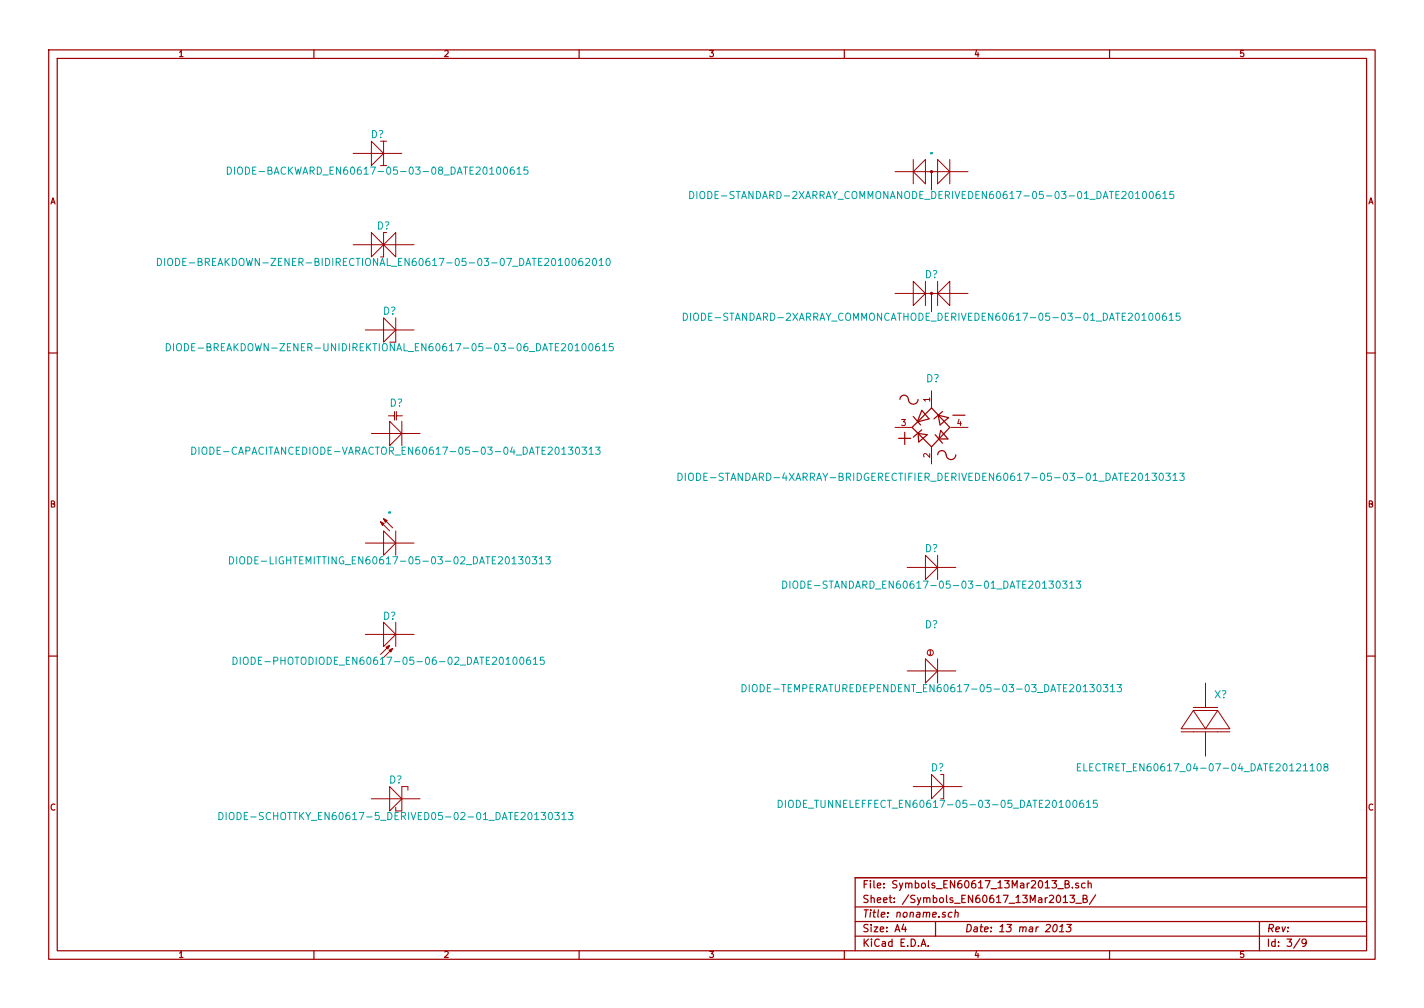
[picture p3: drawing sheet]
<svg xmlns="http://www.w3.org/2000/svg" width="297mm" height="210mm" viewBox="0 0 297 210" stroke-linecap="round" stroke-linejoin="round" font-family="sans-serif">
<g fill="none" stroke="#a00000" stroke-width=".25">
<path d="M10.2 10.4h276.6v189.7h-276.6zM11.9 12.2h273.2v186.1h-273.2zM65.5 10.4v1.8M120.8 10.4v1.8M176.1 10.4v1.8M231.4 10.4v1.8M10.2 73.6h1.7M285.1 73.6h1.7M187.5 91.4h2.5M187.7 83.3a.91 .91 0 0 1 1.1-.8 .91 .91 0 0 1 .7 1.1 .99 .99 0 0 0 1.1 .7 .99 .99 0 0 0 .9-1M188.7 90.2v2.5M190.5 86.9l1.5 1.7"/>
<path d="M191.4 87.9l.9-2.3 1.5 1.8-2.4 .6M191.5 90.4l1.9 .3-1.8 1.5zM192.3 89.7l-1.8 1.5M194.3 85.1l3.8 4-3.8 4.1-4.1-4.1zM195.1 90.7l1.5 1.8M195.6 94.9a.91 .91 0 0 1 1-.9 .91 .91 0 0 1 .8 1.1 .99 .99 0 0 0 1.1 .7 .99 .99 0 0 0 .9-.9M195.7 86.6l2.2 .5-1.8 1.5zM196.2 89.8l1.5 1.8h-1.9zM196.6 85.8l-1.8 1.6M198.8 86.6h2.5M10.2 136.8h1.7M285.1 136.8h1.7"/>
<path d="M65.5 198.3v1.8M120.8 198.3v1.8M176.1 198.3v1.8M178.4 189.2h106.7M178.4 195.3h106.7M178.4 192.2h106.7M188.5 192.8l-.4 1h1M188.8 193.3v1.1M192.1 197.4l.5-1.5 .5 1.5M192.3 197h.7M193.6 197.3v.1M195.1 192.2v3.1"/>
<path d="M198.6 190.4h-.6l-.2 .6 .3 .3 .4-.1M199.2 190.4l.3-.1 .3 .1v.9M199.3 189.8l-.2 1.5M219.9 193l.2-.2a.78 .78 0 0 1 .5 .7 .78 .78 0 0 1-.3 .7l-.4 .2-.3-.3v-.7zM220.6 185.4h1.2M221 194.4h.9M221.1 193.3l.5-.5-.2 1.6M221.8 187.2l.4-.5v1.6M221.8 188.3h.9M222.2 184.4l.6-.1 .2-.2-.1-.3-.7-.1v1.5h.6l.2-.1 .1-.4-.4-.3M222.6 192.8h.9l-.6 .6 .4 .1 .1 .2-.2 .6-.6 .1-.2-.2M223.2 186.7h.9l-.5 .6 .5 .2v.6l-.3 .2-.6-.2"/>
<path d="M223.7 185.1v.1M224.4 188.4h1.2M224.9 184.3l-.3-.1-.2 .2v.2l.5 .2v.3h-.5M225.9 187.5l.7-.1 .1-.2v-.3l-.8-.2v1.6h.6l.2-.2 .1-.3-.4-.3M226.3 184.3l-.4-.1-.3 .3 .1 .6 .2 .1 .4-.1M227 184.3h.1a.36 .36 0 0 1 .5 .1v.8M227 183.7v1.5M228.5 186.7l-1.2 1.9M231.4 198.3v1.8M262.7 192.2v6.1M271.1 195.8l-1.3 2M272.5 196.5l-.3 .3h-.5l-.1-.3 .1-.5 .5-.1 .2 .1a1.16 1.16 0 0 1-.2 1.3l-.5 .1"/>
<path d="M285.1 183.1h-106.7v15.2"/>
</g>
<g fill="none" stroke="#a00000" stroke-width=".21">
<path d="M73.7 32h6.3M77.5 29.5l2.5 2.5-2.5 2.5zM80 32h3.8M80.6 29.5h-.6v5M186.7 35.8h3.8M190.5 35.8h3.8M190.5 35.8l2.5-2.5v5zM190.5 33.3v5M194.3 35.8h3.8M194.3 35.8v3.8M195.6 33.3l2.5 2.5-2.5 2.5zM198.1 33.3v5"/>
<path d="M198.1 35.8h3.8M73.7 51h6.3M77.5 48.5l2.5 2.5-2.5 2.6zM80 51h6.4M80 48.5v5.1M80 51l2.5-2.5v5.1zM190.5 58.7l2.5 2.5-2.5 2.5zM193 58.7v5M195.6 58.7v5M76.2 68.8h6.3M80 66.3l2.5 2.5-2.5 2.6zM82.5 66.3v5.1"/>
<path d="M82.5 68.8h3.9M186.7 61.2h6.3M193 61.2h1.3M194.3 61.2h1.3M194.3 61.2v3.8M195.6 61.2h6.3M195.6 61.2l2.5-2.5v5zM77.5 90.4h6.3M81 86.7h1.2M81.3 87.9l2.5 2.5-2.5 2.6zM82.3 85.8v.9h-.1h.1v.9M82.7 85.8v.9h.1h-.1v.9"/>
<path d="M82.8 86.7h1.1M83.8 87.9v5.1M83.8 90.4h3.8M186.7 89.1h3.6M194.3 81.5v3.6M194.3 93.2v3.6M198.3 89.1h3.6M76.2 113.3h6.3M80 110.7l2.5 2.6-2.5 2.5zM82.5 110.7v5.1M82.5 113.3h3.9M189.2 118.4h6.4"/>
<path d="M193 115.8l2.6 2.6-2.6 2.5zM195.6 115.8v5.1M195.6 118.4h3.8M76.2 132.3h6.3M80 129.8l2.5 2.5-2.5 2.6zM80.9 134.9h.1M82.5 129.8v5.1M82.5 132.3h3.9M189.2 139.9h6.4M193 137.4l2.6 2.5-2.6 2.6zM193.9 136.5h.3M193.9 135.8h.3"/>
<path d="M194.1 135.8v.7M195.6 137.4v5.1M195.6 139.9h3.8M246.4 152.6h10.1M248.9 148.2l-2.5 3.8h10.1l-2.5-3.8M248.9 148.2h5.1l-2.5 3.8zM248.9 147.6h5.1M251.5 142.5v5.1M251.5 152.6v5.1M77.5 166.6h6.3M81.3 164.1l2.5 2.5-2.5 2.6zM82.5 168.4v.8"/>
<path d="M83.8 166.6h3.8M85.1 164.8v-.7h-1.3v5.1M190.5 164.1h6.3M194.3 161.5l2.5 2.6-2.5 2.5zM196.8 161.5v5.1M196.8 164.1h3.9"/>
<circle cx="194.1" cy="136.1" r=".63"/>
</g>
<g fill="none" stroke="#00a0a0" stroke-width=".21">
<path d="M47.4 34.8a.76 .76 0 0 1 .9 .8 .76 .76 0 0 1-.9 .7zM48.9 34.8v1.5M49.6 35.1l.3-.3a.53 .53 0 0 1 .7 .6l-.1 .7-.3 .2h-.4a1.12 1.12 0 0 1-.2-1.2zM107.1 34.8l-.4 .1a1.02 1.02 0 0 0 0 1.4l.5-.1 .1-.5-.3-.3h-.3l-.3 .3M107.8 35.3l.5-.5v1.5M107.8 36.3h.9M110.1 34.8h-.8v.8l.2-.2 .6 .2v.6l-.2 .1-.6-.1M143.9 39.9a.76 .76 0 0 1 .8 .8 .76 .76 0 0 1-.8 .7zM145.4 39.9v1.5M241.9 39.9l-.5 .1a1.02 1.02 0 0 0 0 1.4l.5-.1 .1-.5-.3-.3h-.3l-.3 .3M244.8 39.9h-.7l-.1 .7 .2-.1 .6 .1v.7l-.2 .1-.6-.1M32.8 53.9a.76 .76 0 0 1 .9 .7 .76 .76 0 0 1-.9 .8z"/>
<path d="M34.3 53.9v1.5M35.2 54l.1-.1a.53 .53 0 0 1 .7 .5l-.1 .8-.3 .2-.4-.1a1.03 1.03 0 0 1 0-1.3zM36.6 53.9a.76 .76 0 0 1 .9 .7 .76 .76 0 0 1-.9 .8zM122.1 54l.6-.1 .3 .4-.9 1.1h.9M123.7 54l.2-.1a.85 .85 0 0 1 .2 1.5 .79 .79 0 0 1-.4-1.4zM125 54.3l.4-.4v1.5M125 55.4h.9M126.6 54l.2-.1a.85 .85 0 0 1 .1 1.5 .79 .79 0 0 1-.3-1.4zM146.1 40.2l.3-.3a.53 .53 0 0 1 .6 .5l-.1 .8-.2 .2h-.5a1.12 1.12 0 0 1-.1-1.2zM239.9 40.1l.2-.2a.85 .85 0 0 1 .1 1.5 .79 .79 0 0 1-.3-1.3zM242.6 40.4l.4-.5v1.5M242.6 41.4h.8"/>
<path d="M34.7 71.7a.76 .76 0 0 1 .9 .7 .76 .76 0 0 1-.9 .8zM36.2 71.7v1.5M36.9 71.9l.3-.2a.53 .53 0 0 1 .6 .5v.8l-.3 .2-.4-.1a1.12 1.12 0 0 1-.2-1.2zM38.5 71.7a.76 .76 0 0 1 .8 .7 .76 .76 0 0 1-.8 .8zM123 71.8l.2-.1a.85 .85 0 0 1 .1 1.5 .79 .79 0 0 1-.3-1.4zM124.9 71.7h-.4a1.02 1.02 0 0 0 0 1.5l.5-.2 .1-.5-.3-.2h-.3l-.3 .2M125.7 72.1l.4-.4v1.5M125.7 73.2h.8M127.9 71.7h-.7l-.1 .7 .2-.1 .6 .1v.6l-.2 .2-.6-.2M142.5 65.3a.76 .76 0 0 1 .9 .8 .76 .76 0 0 1-.9 .7zM144 65.3v1.5M144.9 65.4l.1-.1a.53 .53 0 0 1 .7 .5l-.1 .8-.3 .2h-.4a1.03 1.03 0 0 1 0-1.4z"/>
<path d="M241.2 65.5l.2-.2a.85 .85 0 0 1 .2 1.5 .79 .79 0 0 1-.4-1.3zM243.2 65.3l-.5 .1a1.02 1.02 0 0 0 0 1.4l.6-.1v-.5l-.2-.3h-.4l-.2 .3M243.9 65.8l.4-.5v1.5M243.9 66.8h.9M246.1 65.3h-.7l-.1 .7 .2-.1 .6 .1v.7l-.2 .1-.6-.1M40 93.3a.76 .76 0 0 1 .9 .7 .76 .76 0 0 1-.9 .8zM41.5 93.3v1.5M42.2 93.5l.3-.2a.53 .53 0 0 1 .7 .5l-.1 .8-.3 .2-.4-.1a1.12 1.12 0 0 1-.2-1.2zM120.2 93.4l.2-.1a.85 .85 0 0 1 .1 1.5 .79 .79 0 0 1-.3-1.4zM121.4 93.3h.9l-.5 .5 .5 .2v.6l-.3 .2-.6-.2M122.9 93.7l.4-.4v1.5M122.9 94.8h.8"/>
<path d="M124.2 93.3h1l-.5 .5 .4 .2v.6l-.2 .2-.7-.2M141.4 98.7a.77 .77 0 0 1 .9 .8 .77 .77 0 0 1-.9 .7zM143 98.7v1.5M143.7 98.9a.5 .5 0 0 1 .6-.2 .5 .5 0 0 1 .3 .5v.8l-.3 .2a.53 .53 0 0 1-.7-.5zM145.3 98.7a.77 .77 0 0 1 .9 .8 .77 .77 0 0 1-.9 .7zM241.9 98.9l.3-.2a.81 .81 0 0 1 .5 .8 .81 .81 0 0 1-.5 .7l-.3-.1-.1-.5zM243.2 98.7h.9l-.5 .6 .4 .1v.7l-.2 .1-.6-.1M244.7 99.1l.4-.4v1.5M246.1 98.7h.9l-.5 .6 .4 .1v.7l-.2 .1-.6-.1M47.9 116.1a.76 .76 0 0 1 .8 .8 .76 .76 0 0 1-.8 .7zM49.4 116.1v1.5M50.1 116.4l.3-.3a.53 .53 0 0 1 .6 .5v.8l-.3 .2h-.5a1.12 1.12 0 0 1-.1-1.2z"/>
<path d="M111 116.1h.9l-.5 .6 .5 .1v.7l-.2 .1-.7-.1M112.5 116.6l.4-.5v1.5M112.5 117.6h.9M113.8 116.1h1l-.5 .6 .4 .1v.7l-.2 .1-.7-.1M244.7 100.2h.9M48.6 137.1a.76 .76 0 0 1 .9 .7 .76 .76 0 0 1-.9 .8zM50.1 137.1v1.5M50.8 137.3l.3-.2a.53 .53 0 0 1 .7 .5l-.1 .8-.3 .2-.4-.1a1.12 1.12 0 0 1-.2-1.2zM110.5 137.1l-.4 .1a1.02 1.02 0 0 0 0 1.4l.5-.2 .1-.5-.3-.2h-.3l-.3 .2M111.3 137.5l.4-.4v1.5M111.3 138.6h.8M113.5 137.1h-.7l-.1 .7 .2-.1 .6 .1v.6l-.2 .2-.6-.2"/>
<path d="M163.3 121.2a.76 .76 0 0 1 .8 .8 .76 .76 0 0 1-.8 .7zM164.8 121.2v1.5M165.5 121.4l.3-.2a.53 .53 0 0 1 .6 .5l-.1 .8-.2 .2h-.5a1.12 1.12 0 0 1-.1-1.3zM221.6 121.2h1l-.5 .6 .4 .1v.7l-.2 .1-.7-.1M223.1 121.6l.5-.4v1.5M223.1 122.7h.9M224.5 121.2h.9l-.5 .6 .4 .1v.7l-.2 .1-.6-.1M154.8 142.8a.76 .76 0 0 1 .9 .7 .76 .76 0 0 1-.9 .8zM156.3 142.8v1.5M157 143l.3-.2a.53 .53 0 0 1 .6 .5v.8l-.3 .2-.5-.1a1.12 1.12 0 0 1-.1-1.2zM225.5 159.3h-.8v1.5h.8M226.1 159.3v1.5h.7"/>
<path d="M230.1 142.8h1l-.5 .6 .4 .1v.7l-.2 .1-.7-.1M231.6 143.2l.5-.4v1.5M231.6 144.3h.9M233 142.8h.9l-.5 .6 .5 .1v.7l-.2 .1-.7-.1M274.9 159.5l.2-.2a.85 .85 0 0 1 .1 1.5 .79 .79 0 0 1-.3-1.3zM276.4 160l-.3-.4 .3-.3h.3l.3 .3-.1 .2-.6 .2-.2 .2v.3l.3 .3h.5l.1-.3v-.3l-.3-.2M45.7 169.5a.76 .76 0 0 1 .8 .7 .76 .76 0 0 1-.8 .8zM47.2 169.5v1.5M47.9 169.7l.3-.2a.53 .53 0 0 1 .6 .5l-.1 .8-.2 .2-.5-.1a1.12 1.12 0 0 1-.1-1.2zM115.7 169.5h1l-.5 .5 .4 .2v.6l-.2 .2-.7-.2M117.2 169.9l.5-.4v1.5M117.2 171h.9"/>
<path d="M118.6 169.5h.9l-.5 .5 .4 .2v.6l-.2 .2-.6-.2M162.3 166.9a.76 .76 0 0 1 .9 .8 .76 .76 0 0 1-.9 .7zM163.8 166.9v1.5M164.5 167.2l.3-.3a.53 .53 0 0 1 .7 .5l-.1 .8-.3 .2h-.4a1.12 1.12 0 0 1-.2-1.2zM224.7 160h.5M225.9 166.9l-.4 .1a1.02 1.02 0 0 0 0 1.4l.5-.1 .1-.5-.3-.3h-.3l-.3 .3M226.6 167.4l.5-.5v1.5M226.6 168.4h.9M228.8 166.9h-.7l-.1 .7 .3-.1 .5 .1v.7l-.2 .1-.6-.1"/>
</g>
<g fill="#a00000" stroke="#a00000" stroke-width=".21">
<path d="M79.4 108.8l1.9 1.9z"/>
<path d="M80 108.2l1.9 1.9z"/>
<path d="M80 108.2l.8 .4-.4 .4z"/>
<path d="M79.4 108.8l.7 .4-.3 .4z"/>
<path d="M81.3 134.6l-1.9 1.9z"/>
<path d="M81.9 135.2l-1.9 2z"/>
<path d="M80.5 135l.8-.4-.4 .8z"/>
<path d="M81.2 135.6l.7-.4-.4 .8z"/>
<circle cx="194.3" cy="35.8" r=".23"/>
<circle cx="194.3" cy="61.2" r=".23"/>
</g>
<g font-size="2.1" fill="#00a0a0">
<text x="77.3" y="28.9">D?</text>
<text x="51.3" y="36.5">DIODE-BACKWARD_EN60617-05-03-08_DATE20100615</text>
<text x="148.1" y="41.6">DIODE-STANDARD-2XARRAY_COMMONANODE_DERIVEDEN60617-05-03-01_DATE20100615</text>
<text x="78.6" y="47.9">D?</text>
<text x="38.3" y="55.5">DIODE-BREAKDOWN-ZENER-BIDIRECTIONAL_EN60617-05-03-07_DATE2010062010</text>
<text x="192.9" y="58.1">D?</text>
<text x="79.9" y="65.7">D?</text>
<text x="146.7" y="67">DIODE-STANDARD-2XARRAY_COMMONCATHODE_DERIVEDEN60617-05-03-01_DATE20100615</text>
<text x="40" y="73.3">DIODE-BREAKDOWN-ZENER-UNIDIREKTIONAL_EN60617-05-03-06_DATE20100615</text>
<text x="193.2" y="79.8">D?</text>
<text x="81.3" y="84.9">D?</text>
<text x="44.2" y="94.9">DIODE-CAPACITANCEDIODE-VARACTOR_EN60617-05-03-04_DATE20130313</text>
<text x="146.5" y="100.4">DIODE-STANDARD-4XARRAY-BRIDGERECTIFIER_DERIVEDEN60617-05-03-01_DATE20130313</text>
<text x="52" y="117.8">DIODE-LIGHTEMITTING_EN60617-05-03-02_DATE20130313</text>
<text x="192.9" y="115.2">D?</text>
<text x="167.3" y="122.9">DIODE-STANDARD_EN60617-05-03-01_DATE20130313</text>
<text x="79.9" y="129.3">D?</text>
<text x="192.9" y="131.1">D?</text>
<text x="52.9" y="138.7">DIODE-PHOTODIODE_EN60617-05-06-02_DATE20100615</text>
<text x="158.8" y="144.4">DIODE-TEMPERATUREDEPENDENT_EN60617-05-03-03_DATE20130313</text>
<text x="253.3" y="145.7">X?</text>
<text x="194.2" y="161">D?</text>
<text x="227.6" y="161">ELECTRET_EN60617_04-07-04_DATE20121108</text>
<text x="81.2" y="163.5">D?</text>
<text x="49.8" y="171.1">DIODE-SCHOTTKY_EN60617-5_DERIVED05-02-01_DATE20130313</text>
<text x="165.9" y="168.6">DIODE_TUNNELEFFECT_EN60617-05-03-05_DATE20100615</text>
</g>
<g font-size="2.1" fill="#a00000">
<text x="179.9" y="185.4">File: Symbols_EN60617_13Mar2013_B.sch</text>
<text x="179.9" y="191.5">Title: noname.sch</text>
<text x="179.9" y="188.4">Sheet: /Symbols_EN60617_13Mar2013_B/</text>
<text x="179.9" y="197.6">KiCad E.D.A.</text>
<text x="179.9" y="194.5">Size: A4</text>
<text x="201.2" y="194.5">Date: 13 mar 2013</text>
<text x="264.2" y="194.5">Rev:</text>
<text x="264.2" y="197.6">Id: 3/9</text>
</g>
<g font-size="1.8" fill="#a00000">
<text x="37.3" y="11.9">1</text>
<text x="92.7" y="11.9">2</text>
<text x="148" y="11.9">3</text>
<text x="203.3" y="11.9">4</text>
<text x="258.6" y="11.9">5</text>
<text x="10.4" y="42.7">A</text>
<text x="285.3" y="42.7">A</text>
<text x="194.1" y="83.8" transform="rotate(-90 194.1 83.8)">1</text>
<text x="188" y="88.9">3</text>
<text x="199.6" y="88.9">4</text>
<text x="194.1" y="95.4" transform="rotate(-90 194.1 95.4)">2</text>
<text x="10.4" y="105.9">B</text>
<text x="285.3" y="105.9">B</text>
<text x="10.4" y="169.1">C</text>
<text x="285.3" y="169.1">C</text>
<text x="37.3" y="199.8">1</text>
<text x="92.7" y="199.8">2</text>
<text x="148" y="199.8">3</text>
<text x="203.3" y="199.8">4</text>
<text x="258.6" y="199.8">5</text>
</g>
<g font-size=".4" fill="#00a0a0">
<text x="194.1" y="32.1">D?</text>
<text x="81.1" y="107">D?</text>
</g>
</svg>
